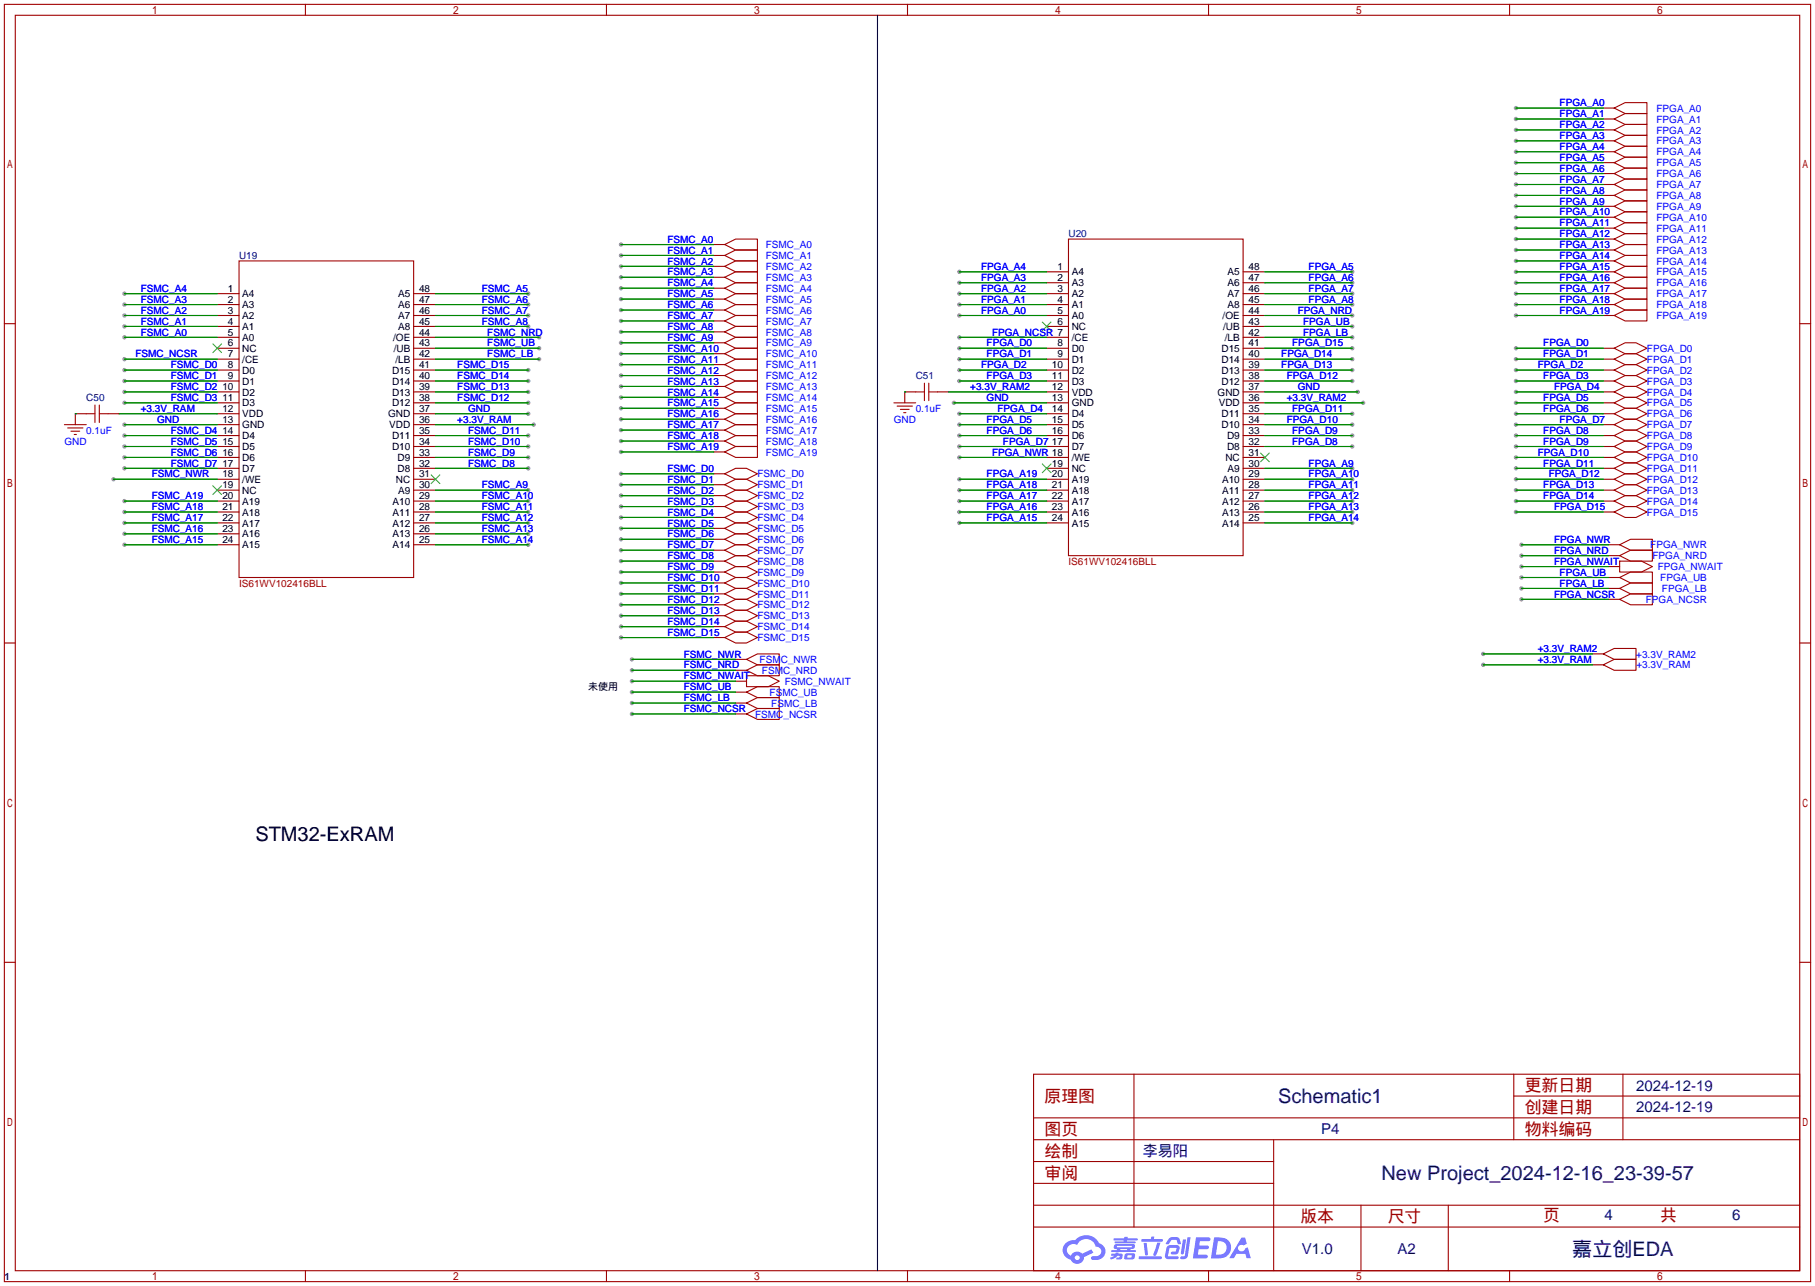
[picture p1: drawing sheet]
<svg xmlns="http://www.w3.org/2000/svg" width="422mm" height="299mm" viewBox="0 0 422 299" stroke-linecap="round" stroke-linejoin="round" font-family="sans-serif">
<g fill="#999">
<circle cx="144.5" cy="56.9" r=".51"/>
<circle cx="144.5" cy="59.4" r=".51"/>
<circle cx="144.5" cy="62" r=".51"/>
<circle cx="144.5" cy="64.5" r=".51"/>
<circle cx="144.5" cy="67.1" r=".51"/>
<circle cx="144.5" cy="69.6" r=".51"/>
<circle cx="144.5" cy="72.1" r=".51"/>
<circle cx="144.5" cy="74.7" r=".51"/>
<circle cx="144.5" cy="77.2" r=".51"/>
<circle cx="144.5" cy="79.8" r=".51"/>
<circle cx="144.5" cy="82.3" r=".51"/>
<circle cx="144.5" cy="84.8" r=".51"/>
<circle cx="144.5" cy="87.4" r=".51"/>
<circle cx="144.5" cy="89.9" r=".51"/>
<circle cx="144.5" cy="92.5" r=".51"/>
<circle cx="144.5" cy="95" r=".51"/>
<circle cx="144.5" cy="97.5" r=".51"/>
<circle cx="144.5" cy="100.1" r=".51"/>
<circle cx="144.5" cy="102.6" r=".51"/>
<circle cx="144.5" cy="105.2" r=".51"/>
<circle cx="144.5" cy="110.2" r=".51"/>
<circle cx="144.5" cy="112.8" r=".51"/>
<circle cx="144.5" cy="115.3" r=".51"/>
<circle cx="144.5" cy="117.9" r=".51"/>
<circle cx="144.5" cy="120.4" r=".51"/>
<circle cx="144.5" cy="122.9" r=".51"/>
<circle cx="144.5" cy="125.5" r=".51"/>
<circle cx="144.5" cy="128" r=".51"/>
<circle cx="144.5" cy="130.6" r=".51"/>
<circle cx="144.5" cy="133.1" r=".51"/>
<circle cx="144.5" cy="135.6" r=".51"/>
<circle cx="144.5" cy="138.2" r=".51"/>
<circle cx="144.5" cy="140.7" r=".51"/>
<circle cx="144.5" cy="143.3" r=".51"/>
<circle cx="144.5" cy="145.8" r=".51"/>
<circle cx="144.5" cy="148.3" r=".51"/>
<circle cx="147.1" cy="153.4" r=".51"/>
<circle cx="147.1" cy="156" r=".51"/>
<circle cx="147.1" cy="158.5" r=".51"/>
<circle cx="147.1" cy="161" r=".51"/>
<circle cx="147.1" cy="163.6" r=".51"/>
<circle cx="147.1" cy="166.1" r=".51"/>
<circle cx="352.8" cy="25.1" r=".51"/>
<circle cx="352.8" cy="27.7" r=".51"/>
<circle cx="352.8" cy="30.2" r=".51"/>
<circle cx="352.8" cy="32.8" r=".51"/>
<circle cx="352.8" cy="35.3" r=".51"/>
<circle cx="352.8" cy="37.8" r=".51"/>
<circle cx="352.8" cy="40.4" r=".51"/>
<circle cx="352.8" cy="42.9" r=".51"/>
<circle cx="352.8" cy="45.5" r=".51"/>
<circle cx="352.8" cy="48" r=".51"/>
<circle cx="352.8" cy="50.5" r=".51"/>
<circle cx="352.8" cy="53.1" r=".51"/>
<circle cx="352.8" cy="55.6" r=".51"/>
<circle cx="352.8" cy="58.2" r=".51"/>
<circle cx="352.8" cy="60.7" r=".51"/>
<circle cx="352.8" cy="63.2" r=".51"/>
<circle cx="352.8" cy="65.8" r=".51"/>
<circle cx="352.8" cy="68.3" r=".51"/>
<circle cx="352.8" cy="70.9" r=".51"/>
<circle cx="352.8" cy="73.4" r=".51"/>
<circle cx="352.8" cy="81" r=".51"/>
<circle cx="352.8" cy="83.6" r=".51"/>
<circle cx="352.8" cy="86.1" r=".51"/>
<circle cx="352.8" cy="88.6" r=".51"/>
<circle cx="352.8" cy="91.2" r=".51"/>
<circle cx="352.8" cy="93.7" r=".51"/>
<circle cx="352.8" cy="96.3" r=".51"/>
<circle cx="352.8" cy="98.8" r=".51"/>
<circle cx="352.8" cy="101.3" r=".51"/>
<circle cx="352.8" cy="103.9" r=".51"/>
<circle cx="352.8" cy="106.4" r=".51"/>
<circle cx="352.8" cy="109" r=".51"/>
<circle cx="352.8" cy="111.5" r=".51"/>
<circle cx="352.8" cy="114" r=".51"/>
<circle cx="352.8" cy="116.6" r=".51"/>
<circle cx="352.8" cy="119.1" r=".51"/>
<circle cx="354.1" cy="126.7" r=".51"/>
<circle cx="354.1" cy="129.3" r=".51"/>
<circle cx="354.1" cy="131.8" r=".51"/>
<circle cx="354.1" cy="134.4" r=".51"/>
<circle cx="354.1" cy="136.9" r=".51"/>
<circle cx="354.1" cy="139.4" r=".51"/>
<circle cx="345.2" cy="152.1" r=".51"/>
<circle cx="345.2" cy="154.7" r=".51"/>
<circle cx="29" cy="78.5" r=".51"/>
<circle cx="29" cy="75.9" r=".51"/>
<circle cx="29" cy="73.4" r=".51"/>
<circle cx="29" cy="70.9" r=".51"/>
<circle cx="29" cy="68.3" r=".51"/>
<circle cx="29" cy="83.6" r=".51"/>
<circle cx="29" cy="86.1" r=".51"/>
<circle cx="29" cy="88.6" r=".51"/>
<circle cx="29" cy="91.2" r=".51"/>
<circle cx="29" cy="93.7" r=".51"/>
<circle cx="29" cy="98.8" r=".51"/>
<circle cx="29" cy="101.3" r=".51"/>
<circle cx="29" cy="103.9" r=".51"/>
<circle cx="29" cy="106.4" r=".51"/>
<circle cx="29" cy="109" r=".51"/>
<circle cx="26.4" cy="111.5" r=".51"/>
<circle cx="29" cy="126.7" r=".51"/>
<circle cx="29" cy="124.2" r=".51"/>
<circle cx="29" cy="121.7" r=".51"/>
<circle cx="29" cy="119.1" r=".51"/>
<circle cx="29" cy="116.6" r=".51"/>
<circle cx="122.9" cy="68.3" r=".51"/>
<circle cx="122.9" cy="70.9" r=".51"/>
<circle cx="122.9" cy="73.4" r=".51"/>
<circle cx="122.9" cy="75.9" r=".51"/>
<circle cx="125.5" cy="78.5" r=".51"/>
<circle cx="125.5" cy="81" r=".51"/>
<circle cx="125.5" cy="83.6" r=".51"/>
<circle cx="122.9" cy="93.7" r=".51"/>
<circle cx="122.9" cy="91.2" r=".51"/>
<circle cx="122.9" cy="88.6" r=".51"/>
<circle cx="122.9" cy="86.1" r=".51"/>
<circle cx="122.9" cy="96.3" r=".51"/>
<circle cx="124.2" cy="98.8" r=".51"/>
<circle cx="122.9" cy="109" r=".51"/>
<circle cx="122.9" cy="106.4" r=".51"/>
<circle cx="122.9" cy="103.9" r=".51"/>
<circle cx="122.9" cy="101.3" r=".51"/>
<circle cx="122.9" cy="114" r=".51"/>
<circle cx="122.9" cy="116.6" r=".51"/>
<circle cx="122.9" cy="119.1" r=".51"/>
<circle cx="122.9" cy="121.7" r=".51"/>
<circle cx="122.9" cy="124.2" r=".51"/>
<circle cx="122.9" cy="126.7" r=".51"/>
<circle cx="222" cy="93.7" r=".51"/>
<circle cx="223.3" cy="96.3" r=".51"/>
<circle cx="223.3" cy="98.8" r=".51"/>
<circle cx="223.3" cy="101.3" r=".51"/>
<circle cx="223.3" cy="103.9" r=".51"/>
<circle cx="223.3" cy="106.4" r=".51"/>
<circle cx="223.3" cy="121.7" r=".51"/>
<circle cx="223.3" cy="119.1" r=".51"/>
<circle cx="223.3" cy="116.6" r=".51"/>
<circle cx="223.3" cy="114" r=".51"/>
<circle cx="223.3" cy="111.5" r=".51"/>
<circle cx="223.3" cy="73.4" r=".51"/>
<circle cx="223.3" cy="70.9" r=".51"/>
<circle cx="223.3" cy="68.3" r=".51"/>
<circle cx="223.3" cy="65.8" r=".51"/>
<circle cx="223.3" cy="63.2" r=".51"/>
<circle cx="223.3" cy="78.5" r=".51"/>
<circle cx="223.3" cy="81" r=".51"/>
<circle cx="223.3" cy="83.6" r=".51"/>
<circle cx="223.3" cy="86.1" r=".51"/>
<circle cx="223.3" cy="88.6" r=".51"/>
<circle cx="314.7" cy="63.2" r=".51"/>
<circle cx="314.7" cy="65.8" r=".51"/>
<circle cx="314.7" cy="68.3" r=".51"/>
<circle cx="314.7" cy="70.9" r=".51"/>
<circle cx="314.7" cy="73.4" r=".51"/>
<circle cx="314.7" cy="75.9" r=".51"/>
<circle cx="314.7" cy="78.5" r=".51"/>
<circle cx="314.7" cy="88.6" r=".51"/>
<circle cx="314.7" cy="86.1" r=".51"/>
<circle cx="314.7" cy="83.6" r=".51"/>
<circle cx="314.7" cy="81" r=".51"/>
<circle cx="316" cy="91.2" r=".51"/>
<circle cx="317.2" cy="93.7" r=".51"/>
<circle cx="314.7" cy="103.9" r=".51"/>
<circle cx="314.7" cy="101.3" r=".51"/>
<circle cx="314.7" cy="98.8" r=".51"/>
<circle cx="314.7" cy="96.3" r=".51"/>
<circle cx="314.7" cy="109" r=".51"/>
<circle cx="314.7" cy="111.5" r=".51"/>
<circle cx="314.7" cy="114" r=".51"/>
<circle cx="314.7" cy="116.6" r=".51"/>
<circle cx="314.7" cy="119.1" r=".51"/>
<circle cx="314.7" cy="121.7" r=".51"/>
</g>
<g fill="none" stroke="#a10000" stroke-width=".25">
<path d="M1 1h420.4v297.2h-420.4zM3.6 3.6h415.2v292.1h-415.2zM71.1 1v2.6M141.1 1v2.6M211.2 1v2.6M281.3 1v2.6M351.3 1v2.6M1 75.3h2.6M418.8 75.3h2.6M1 149.6h2.6M418.8 149.6h2.6M1 223.9h2.6"/>
<path d="M418.8 223.9h2.6M240.5 249.9h178.3v45.8h-178.3zM263.9 249.9v35.6M352.3 249.9v15.3M352.3 255h66.5M377.7 249.9v15.3M240.5 270.3h55.9M240.5 265.2h178.3M240.5 275.3h55.9M240.5 260.1h178.3M296.4 265.2v30.5M71.1 295.7v2.5"/>
<path d="M141.1 295.7v2.5M211.2 295.7v2.5M240.5 285.5h178.3M240.5 280.4h178.3M281.3 295.7v2.5M316.7 280.4v15.3M337.1 280.4v15.3M351.3 295.7v2.5"/>
</g>
<g fill="#5487ff">
<path d="M278.4 287.9h2.6a.48 .48 0 0 1 .7 .4 .48 .48 0 0 1-.7 .5h-1.8l-.1 1h1.9a.43 .43 0 0 1 .4 .5 .43 .43 0 0 1-.5 .3h-1.9l-.2 1.3h1.6a.45 .45 0 0 1 .6 .2 .45 .45 0 0 1-.1 .6l-3.3 .1z"/>
<path d="M288.9 288h.9l.4 1.4-.8 .4a.84 .84 0 0 0-1.2 .2 .84 .84 0 0 0 .3 1.2 .84 .84 0 0 0 1.2-.4l.1-.3 .6-.3 .7 2.5h-1l-.3-1h-2l-.6 1h-1.1z"/>
<path d="M275.3 288.4h.7l-.5 3.2a.36 .36 0 0 1-.3 .3 .36 .36 0 0 1-.4-.4z"/>
<path d="M276.4 287.9h.7l-.6 4.3a1.13 1.13 0 0 1-1.8 .6l.2-.4 .7-.1 .2-.2z"/>
<path d="M272.1 288.2l.6-.4h1a.77 .77 0 0 1 .8 .6l.3 .9-.1 .2h-.6l-.2-.9-.3-.1h-.9l-.7 1-.7-.1z"/>
<path d="M271.6 290l.6-.3h1.7a.81 .81 0 0 1 .6 .5 .81 .81 0 0 1-.1 .9 .81 .81 0 0 1-.9 .8h-.7a.32 .32 0 0 1-.3-.4 .32 .32 0 0 1 .4-.3h.7l.2-.9-1.6 .1-.4 1.9h2.2a.32 .32 0 0 1 .3 .4 .32 .32 0 0 1-.4 .3l-2.2-.1-.5-.3-.1-.5z"/>
<path d="M265.1 292.3h5a.33 .33 0 0 1 .3 .4 .33 .33 0 0 1-.4 .3h-4.8l-.2-.2z"/>
<path d="M269.3 289.1h.8l-.7 2a.98 .98 0 0 1-.7 1.1l-.3-.3z"/>
<path d="M266.2 289.2h.7l.3 2.6a.34 .34 0 0 1-.3 .3 .34 .34 0 0 1-.4-.2z"/>
<path d="M265.7 288.3h2.1l.3-.6h.5l-.1 .6h1.8a.32 .32 0 0 1 .4 .3 .32 .32 0 0 1-.4 .3h-4.5l-.2-.1z"/>
<path d="M258.7 291.7h.9l.1-.2h.6v.2h.8l.2 .2-.2 .9-1.3 .2v-.4h.7l.1-.4a.68 .68 0 0 0-1 .4l-1.1 .4-.2-.4 1-.4h-.7z"/>
<path d="M259.2 288.1h2.4l.1-.3h.7v.3h2.1l.3 .3-.3 .2h-2.2v.3h1.8l.2 .2-.2 .2h-4.6v-.4h2v-.3h-2.2l-.2-.1z"/>
<path d="M282.6 287.9l-.8 4.9h1.7a2.5 2.5 0 0 0 3-2.5 2.5 2.5 0 0 0-3.1-2.4zM283.4 288.8a1.65 1.65 0 0 1 2.1 1.6 1.65 1.65 0 0 1-2.2 1.5h-.3z"/>
<path d="M259.4 289.7l-.2 .7 .7 .2 .1 .3h-1.3l.1 .4h5.3l.3-.2-.2-.2h-1.2l.2-.3a.7 .7 0 0 0 .8-.2 .7 .7 0 0 0 0-.9h-4.2zM260 289.9l3.4 .1-.2 .2h-3.2zM260.7 290.6h1.7l-.2 .3h-1.4z"/>
<path d="M261.8 291.8a1.05 1.05 0 0 0 0 1.2 2.91 2.91 0 0 0 2.2-.2 .98 .98 0 0 0 0-1.2h-1.7zM262.4 292.1l.9-.1 .1 .4-.3 .2h-.8z"/>
<path d="M248.1 289.2a2.23 2.23 0 0 0-.7 2.3 2.23 2.23 0 0 0 1.8 1.6 1.58 1.58 0 0 0 1.8 .9 1.58 1.58 0 0 0 1.3-1.5l2.2-1-.5-.8-2.1 1a1.65 1.65 0 0 0-2.7 .5 1.47 1.47 0 0 1-.7-2.1 1.47 1.47 0 0 1 2.2-.4 2.3 2.3 0 0 1 2.3-1.4 2.3 2.3 0 0 1 2 1.8 1.12 1.12 0 0 1 1.3 1 1.12 1.12 0 0 1-1.1 1.2h-.7a.45 .45 0 0 0-.6 .3 .45 .45 0 0 0 .4 .6 2.21 2.21 0 0 0 2.3-.6 2.21 2.21 0 0 0 .5-2.3 2.13 2.13 0 0 0-1.3-1 3.3 3.3 0 0 0-5.6-.7l-1.1 .1zM250.1 292.7a.6 .6 0 0 1 1.2 0 .6 .6 0 0 1-1.2 0z"/>
</g>
<g fill="none" stroke="#870000" stroke-width=".25">
<path d="M373.1 25.1h2.6M373.1 27.7h2.6M373.1 30.2h2.6M373.1 32.8h2.6M373.1 35.3h2.6M373.1 37.8h2.6M166.1 56.9h2.6M166.1 59.4h2.6M373.1 40.4h2.6M373.1 42.9h2.6M373.1 45.5h2.6M373.1 48h2.6"/>
<path d="M373.1 50.5h2.6M373.1 53.1h2.6M373.1 55.6h2.6M373.1 58.2h2.6M50.5 68.3h5.1M50.5 70.9h5.1M50.5 73.4h5.1M50.5 75.9h5.1M50.5 78.5h5.1M96.3 68.3h5M96.3 70.9h5M96.3 73.4h5"/>
<path d="M96.3 75.9h5M96.3 78.5h5M166.1 62h2.6M166.1 64.5h2.6M166.1 67.1h2.6M166.1 69.6h2.6M166.1 72.1h2.6M166.1 74.7h2.6M166.1 77.2h2.6M166.1 79.8h2.6M243.6 63.2h5.1M243.6 65.8h5.1"/>
<path d="M243.6 68.3h5.1M243.6 70.9h5.1M243.6 73.4h5.1M243.6 75.9h5.1M243.6 78.5h5.1M289.3 63.2h5.1M289.3 65.8h5.1M289.3 68.3h5.1M289.3 70.9h5.1M289.3 73.4h5.1M289.3 75.9h5.1M289.3 78.5h5.1"/>
<path d="M373.1 60.7h2.6M373.1 63.2h2.6M373.1 65.8h2.6M373.1 68.3h2.6M373.1 70.9h2.6M373.1 73.4h2.6M20.1 96.3h-2.6v2.5M25.1 96.3h2.6M50.5 81h5.1M50.5 83.6h5.1M50.5 86.1h5.1M50.5 88.6h5.1"/>
<path d="M50.5 91.2h5.1M50.5 93.7h5.1M50.5 96.3h5.1M50.5 98.8h5.1M96.3 81h5M96.3 83.6h5M96.3 86.1h5M96.3 88.6h5M96.3 91.2h5M96.3 93.7h5M96.3 96.3h5M96.3 98.8h5"/>
<path d="M166.1 82.3h2.6M166.1 84.8h2.6M166.1 87.4h2.6M166.1 89.9h2.6M166.1 92.5h2.6M166.1 95h2.6M166.1 97.5h2.6M213.1 91.2h-2.5v2.5M218.2 91.2h2.5M243.6 81h5.1M243.6 83.6h5.1M243.6 86.1h5.1"/>
<path d="M243.6 88.6h5.1M243.6 91.2h5.1M243.6 93.7h5.1M243.6 96.3h5.1M243.6 98.8h5.1M289.3 81h5.1M289.3 83.6h5.1M289.3 86.1h5.1M289.3 88.6h5.1M289.3 91.2h5.1M289.3 93.7h5.1M289.3 96.3h5.1"/>
<path d="M289.3 98.8h5.1M373.1 81h2.6M373.1 83.6h2.6M373.1 86.1h2.6M373.1 88.6h2.6M373.1 91.2h2.6M373.1 93.7h2.6M373.1 96.3h2.6M373.1 98.8h2.6M50.5 101.3h5.1M50.5 103.9h5.1M50.5 106.4h5.1"/>
<path d="M50.5 109h5.1M50.5 111.5h5.1M50.5 114h5.1M50.5 116.6h5.1M50.5 119.1h5.1M96.3 101.3h5M96.3 103.9h5M96.3 106.4h5M96.3 109h5M96.3 111.5h5M96.3 114h5M96.3 116.6h5"/>
<path d="M96.3 119.1h5M166.1 100.1h2.6M166.1 102.6h2.6M166.1 105.2h2.6M166.1 110.2h2.6M166.1 112.8h2.6M166.1 115.3h2.6M166.1 117.9h2.6M243.6 101.3h5.1M243.6 103.9h5.1M243.6 106.4h5.1M243.6 109h5.1"/>
<path d="M243.6 111.5h5.1M243.6 114h5.1M243.6 116.6h5.1M243.6 119.1h5.1M289.3 101.3h5.1M289.3 103.9h5.1M289.3 106.4h5.1M289.3 109h5.1M289.3 111.5h5.1M289.3 114h5.1M289.3 116.6h5.1M289.3 119.1h5.1"/>
<path d="M373.1 101.3h2.6M373.1 103.9h2.6M373.1 106.4h2.6M373.1 109h2.6M373.1 111.5h2.6M373.1 114h2.6M373.1 116.6h2.6M373.1 119.1h2.6M50.5 126.7h5.1M50.5 121.7h5.1M50.5 124.2h5.1M96.3 126.7h5"/>
<path d="M96.3 121.7h5M96.3 124.2h5M166.1 120.4h2.6M166.1 122.9h2.6M166.1 125.5h2.6M166.1 128h2.6M166.1 130.6h2.6M166.1 133.1h2.6M166.1 135.6h2.6M166.1 138.2h2.6M243.6 121.7h5.1M289.3 121.7h5.1"/>
<path d="M374.4 126.7h2.5M374.4 129.3h2.5M374.4 131.8h2.5M374.4 134.4h2.5M374.4 136.9h2.5M374.4 139.4h2.5M166.1 140.7h2.6M166.1 143.3h2.6M166.1 145.8h2.6M166.1 148.3h2.6M171.2 153.4h2.5M171.2 156h2.5"/>
<path d="M171.2 158.5h2.5M370.6 152.1h2.5M370.6 154.7h2.5M171.2 161h2.5M171.2 163.6h2.5M171.2 166.1h2.5"/>
</g>
<g fill="none" stroke="#a10000" stroke-width=".25">
<path d="M375.7 25.1l2.5-1.2h5.1v2.5h-5.1zM375.7 27.7l2.5-1.3h5.1v2.6h-5.1zM375.7 30.2l2.5-1.2h5.1v2.5h-5.1zM375.7 32.8l2.5-1.3h5.1v2.5h-5.1zM375.7 35.3l2.5-1.3h5.1v2.6h-5.1zM375.7 37.8l2.5-1.2h5.1v2.5h-5.1zM168.7 56.9l2.5-1.3h5.1v2.6h-5.1zM168.7 59.4l2.5-1.2h5.1v2.5h-5.1zM248.7 55.6h40.6v73.7h-40.6zM375.7 40.4l2.5-1.3h5.1v2.6h-5.1zM375.7 42.9l2.5-1.2h5.1v2.5h-5.1zM375.7 45.5l2.5-1.3h5.1v2.5h-5.1z"/>
<path d="M375.7 48l2.5-1.3h5.1v2.6h-5.1zM375.7 50.5l2.5-1.2h5.1v2.5h-5.1zM375.7 53.1l2.5-1.3h5.1v2.6h-5.1zM375.7 55.6l2.5-1.2h5.1v2.5h-5.1zM375.7 58.2l2.5-1.3h5.1v2.5h-5.1zM55.6 60.7h40.7v73.7h-40.7zM168.7 62l2.5-1.3h5.1v2.5h-5.1zM168.7 64.5l2.5-1.3h5.1v2.6h-5.1zM168.7 67.1l2.5-1.3h5.1v2.5h-5.1zM168.7 69.6l2.5-1.3h5.1v2.6h-5.1zM168.7 72.1l2.5-1.2h5.1v2.5h-5.1zM168.7 74.7l2.5-1.3h5.1v2.5h-5.1z"/>
<path d="M168.7 77.2l2.5-1.3h5.1v2.6h-5.1zM168.7 79.8l2.5-1.3h5.1v2.5h-5.1zM375.7 60.7l2.5-1.3h5.1v2.6h-5.1zM375.7 63.2l2.5-1.2h5.1v2.5h-5.1zM375.7 65.8l2.5-1.3h5.1v2.6h-5.1zM375.7 68.3l2.5-1.2h5.1v2.5h-5.1zM375.7 70.9l2.5-1.3h5.1v2.5h-5.1zM375.7 73.4l2.5-1.3h5.1v2.6h-5.1zM15 98.8h5.1M15.7 99.6h3.6M20.1 96.3h2M22.1 94.2v4.1"/>
<path d="M23.1 96.3h2M23.1 94.2v4.1M168.7 82.3l2.5-1.3h5.1v2.6h-5.1zM168.7 84.8l2.5-1.2h5.1v2.5h-5.1zM168.7 87.4l2.5-1.3h5.1v2.5h-5.1zM168.7 89.9l2.5-1.3h5.1v2.6h-5.1zM168.7 92.5l2.5-1.3h5.1v2.5h-5.1zM168.7 95l2.5-1.3h5.1v2.6h-5.1zM168.7 97.5l2.5-1.2h5.1v2.5h-5.1zM208 93.7h5.1M208.8 94.5h3.5M209.5 95.2h2.1"/>
<path d="M210.3 96h.5M213.1 91.2h2M215.1 89.2v4M216.2 91.2h2M216.2 89.2v4M375.7 81l2.5-1.2h2.5l2.6 1.2-2.6 1.3h-2.5zM375.7 83.6l2.5-1.3h2.5l2.6 1.3-2.6 1.2h-2.5zM375.7 86.1l2.5-1.3h2.5l2.6 1.3-2.6 1.3h-2.5zM375.7 88.6l2.5-1.2h2.5l2.6 1.2-2.6 1.3h-2.5zM375.7 91.2l2.5-1.3h2.5l2.6 1.3-2.6 1.3h-2.5zM375.7 93.7l2.5-1.2h2.5l2.6 1.2-2.6 1.3h-2.5zM375.7 96.3l2.5-1.3h2.5l2.6 1.3-2.6 1.2h-2.5z"/>
<path d="M375.7 98.8l2.5-1.3h2.5l2.6 1.3-2.6 1.3h-2.5zM16.5 100.3h2M17.3 101.1h.5M168.7 100.1l2.5-1.3h5.1v2.5h-5.1zM168.7 102.6l2.5-1.3h5.1v2.6h-5.1zM168.7 105.2l2.5-1.3h5.1v2.5h-5.1zM168.7 110.2l2.5-1.2h2.5l2.6 1.2-2.6 1.3h-2.5zM168.7 112.8l2.5-1.3h2.5l2.6 1.3-2.6 1.2h-2.5zM168.7 115.3l2.5-1.3h2.5l2.6 1.3-2.6 1.3h-2.5zM168.7 117.9l2.5-1.3h2.5l2.6 1.3-2.6 1.2h-2.5zM375.7 101.3l2.5-1.2h2.5l2.6 1.2-2.6 1.3h-2.5zM375.7 103.9l2.5-1.3h2.5l2.6 1.3-2.6 1.3h-2.5z"/>
<path d="M375.7 106.4l2.5-1.2h2.5l2.6 1.2-2.6 1.3h-2.5zM375.7 109l2.5-1.3h2.5l2.6 1.3-2.6 1.2h-2.5zM375.7 111.5l2.5-1.3h2.5l2.6 1.3-2.6 1.3h-2.5zM375.7 114l2.5-1.2h2.5l2.6 1.2-2.6 1.3h-2.5zM375.7 116.6l2.5-1.3h2.5l2.6 1.3-2.6 1.3h-2.5zM375.7 119.1l2.5-1.2h2.5l2.6 1.2-2.6 1.3h-2.5zM168.7 120.4l2.5-1.3h2.5l2.6 1.3-2.6 1.3h-2.5zM168.7 122.9l2.5-1.2h2.5l2.6 1.2-2.6 1.3h-2.5zM168.7 125.5l2.5-1.3h2.5l2.6 1.3-2.6 1.2h-2.5zM168.7 128l2.5-1.3h2.5l2.6 1.3-2.6 1.3h-2.5zM168.7 130.6l2.5-1.3h2.5l2.6 1.3-2.6 1.2h-2.5zM168.7 133.1l2.5-1.3h2.5l2.6 1.3-2.6 1.3h-2.5z"/>
<path d="M168.7 135.6l2.5-1.2h2.5l2.6 1.2-2.6 1.3h-2.5zM168.7 138.2l2.5-1.3h2.5l2.6 1.3-2.6 1.2h-2.5zM376.9 126.7l2.6-1.2h5.1v2.5h-5.1zM376.9 129.3l2.6-1.3h5.1v2.6h-5.1zM376.9 130.6h5.1l2.6 1.2-2.6 1.3h-5.1zM376.9 134.4l2.6-1.3h5.1v2.5h-5.1zM376.9 136.9l2.6-1.3h5.1v2.6h-5.1zM376.9 139.4l2.6-1.2h5.1v2.5h-5.1zM168.7 140.7l2.5-1.3h2.5l2.6 1.3-2.6 1.3h-2.5zM168.7 143.3l2.5-1.3h2.5l2.6 1.3-2.6 1.2h-2.5zM168.7 145.8l2.5-1.3h2.5l2.6 1.3-2.6 1.3h-2.5zM168.7 148.3l2.5-1.2h2.5l2.6 1.2-2.6 1.3h-2.5z"/>
<path d="M173.7 153.4l2.6-1.3h5.1v2.6h-5.1zM173.7 156l2.6-1.3h5.1v2.5h-5.1zM173.7 157.2h5.1l2.6 1.3-2.6 1.3h-5.1zM373.1 152.1l2.6-1.2h5v2.5h-5zM373.1 154.7l2.6-1.3h5v2.6h-5zM173.7 161l2.6-1.2h5.1v2.5h-5.1zM173.7 163.6l2.6-1.3h5.1v2.5h-5.1zM173.7 166.1l2.6-1.3h5.1v2.6h-5.1z"/>
</g>
<g fill="none" stroke="#008700" stroke-width=".25">
<path d="M352.8 25.1h20.3M352.8 27.7h20.3M352.8 30.2h20.3M352.8 32.8h20.3M352.8 35.3h20.3M352.8 37.8h20.3M144.5 56.9h21.6M144.5 59.4h21.6M352.8 40.4h20.3M352.8 42.9h20.3M352.8 45.5h20.3M352.8 48h20.3"/>
<path d="M352.8 50.5h20.3M352.8 53.1h20.3M352.8 55.6h20.3M352.8 58.2h20.3M29 68.3h21.5M29 70.9h21.5M29 73.4h21.5M29 78.5h21.5M29 75.9h21.5M101.3 68.3h21.6M101.3 70.9h21.6M101.3 73.4h21.6"/>
<path d="M101.3 78.5h24.2M101.3 75.9h21.6M144.5 62h21.6M144.5 64.5h21.6M144.5 67.1h21.6M144.5 69.6h21.6M144.5 72.1h21.6M144.5 74.7h21.6M144.5 77.2h21.6M144.5 79.8h21.6M223.3 63.2h20.3M223.3 65.8h20.3"/>
<path d="M223.3 68.3h20.3M223.3 70.9h20.3M223.3 73.4h20.3M223.3 78.5h20.3M294.4 63.2h20.3M294.4 65.8h20.3M294.4 68.3h20.3M294.4 70.9h20.3M294.4 73.4h20.3M294.4 78.5h20.3M294.4 75.9h20.3M352.8 60.7h20.3"/>
<path d="M352.8 63.2h20.3M352.8 65.8h20.3M352.8 68.3h20.3M352.8 70.9h20.3M352.8 73.4h20.3M17.5 96.3h.1M27.7 96.3h22.8M29 83.6h21.5M29 86.1h21.5M29 88.6h21.5M29 91.2h21.5M29 93.7h21.5"/>
<path d="M29 98.8h21.5M101.3 81h24.2M101.3 83.6h24.2M101.3 86.1h21.6M101.3 88.6h21.6M101.3 91.2h21.6M101.3 93.7h21.6M101.3 96.3h21.6M101.3 98.8h22.9M144.5 82.3h21.6M144.5 84.8h21.6M144.5 87.4h21.6"/>
<path d="M144.5 89.9h21.6M144.5 92.5h21.6M144.5 95h21.6M144.5 97.5h21.6M210.6 91.2h.1M220.7 91.2h22.9M222 93.7h21.6M223.3 81h20.3M223.3 83.6h20.3M223.3 86.1h20.3M223.3 88.6h20.3M223.3 96.3h20.3"/>
<path d="M223.3 98.8h20.3M294.4 81h20.3M294.4 83.6h20.3M294.4 86.1h20.3M294.4 88.6h20.3M294.4 91.2h21.6M294.4 93.7h22.8M294.4 96.3h20.3M294.4 98.8h20.3M352.8 81h20.3M352.8 83.6h20.3M352.8 86.1h20.3"/>
<path d="M352.8 88.6h20.3M352.8 91.2h20.3M352.8 93.7h20.3M352.8 96.3h20.3M352.8 98.8h20.3M26.4 111.5h24.1M29 101.3h21.5M29 103.9h21.5M29 106.4h21.5M29 109h21.5M29 116.6h21.5M29 119.1h21.5"/>
<path d="M101.3 101.3h21.6M101.3 103.9h21.6M101.3 106.4h21.6M101.3 109h21.6M101.3 114h21.6M101.3 116.6h21.6M101.3 119.1h21.6M144.5 100.1h21.6M144.5 102.6h21.6M144.5 105.2h21.6M144.5 110.2h21.6M144.5 112.8h21.6"/>
<path d="M144.5 115.3h21.6M144.5 117.9h21.6M223.3 101.3h20.3M223.3 103.9h20.3M223.3 106.4h20.3M223.3 111.5h20.3M223.3 114h20.3M223.3 116.6h20.3M223.3 119.1h20.3M294.4 101.3h20.3M294.4 103.9h20.3M294.4 109h20.3"/>
<path d="M294.4 111.5h20.3M294.4 114h20.3M294.4 116.6h20.3M294.4 119.1h20.3M352.8 101.3h20.3M352.8 103.9h20.3M352.8 106.4h20.3M352.8 109h20.3M352.8 111.5h20.3M352.8 114h20.3M352.8 116.6h20.3M352.8 119.1h20.3"/>
<path d="M29 126.7h21.5M29 124.2h21.5M29 121.7h21.5M101.3 126.7h21.6M101.3 124.2h21.6M101.3 121.7h21.6M144.5 120.4h21.6M144.5 122.9h21.6M144.5 125.5h21.6M144.5 128h21.6M144.5 130.6h21.6M144.5 133.1h21.6"/>
<path d="M144.5 135.6h21.6M144.5 138.2h21.6M223.3 121.7h20.3M294.4 121.7h20.3M354.1 126.7h20.3M354.1 129.3h20.3M354.1 131.8h20.3M354.1 134.4h20.3M354.1 136.9h20.3M354.1 139.4h20.3M144.5 140.7h21.6M144.5 143.3h21.6"/>
<path d="M144.5 145.8h21.6M144.5 148.3h21.6M147.1 153.4h24.1M147.1 156h24.1M147.1 158.5h24.1M345.2 152.1h25.4M345.2 154.7h25.4M147.1 161h24.1M147.1 163.6h24.1M147.1 166.1h24.1"/>
</g>
<path d="M204.2 3.6v292.1" fill="none" stroke="#000" stroke-width=".25"/>
<path d="M242.6 74.9l2 2.1M244.6 74.9l-2 2.1M49.5 80l2.1 2M51.6 80l-2.1 2M49.5 113l2.1 2.1M51.6 113l-2.1 2.1M100.3 110.5l2.1 2M102.4 110.5l-2.1 2M242.6 108l2 2M244.6 108l-2 2M293.4 105.4l2 2M295.4 105.4l-2 2" fill="none" stroke="#3c3" stroke-width=".25"/>
<text font-size="4.7" x="59.4" y="195.7">STM32-ExRAM</text>
<g font-size="4.7" fill="#000080">
<text x="297.5" y="256.7">Schematic1</text>
<text x="321.5" y="274.5">New Project_2024-12-16_23-39-57</text>
<text x="365.9" y="292.3">嘉立创EDA</text>
</g>
<g font-size="3.9" fill="#a00000">
<text x="243.1" y="256.4">原理图</text>
<text x="354.8" y="253.9">更新日期</text>
<text x="354.8" y="259">创建日期</text>
<text x="243.1" y="269.1">绘制</text>
<text x="243.1" y="264.1">图页</text>
<text x="354.8" y="264.1">物料编码</text>
<text x="243.1" y="274.2">审阅</text>
<text x="302.6" y="284.4">版本</text>
<text x="323" y="284.4">尺寸</text>
<text x="359.2" y="284.1">页</text>
<text x="386.3" y="284.1">共</text>
</g>
<g font-size="3.5" fill="#000080">
<text x="380.7" y="253.7">2024-12-19</text>
<text x="307.5" y="263.9">P4</text>
<text x="380.7" y="258.8">2024-12-19</text>
<text x="265.9" y="269">李易阳</text>
<text x="373.4" y="284">4</text>
<text x="403.1" y="284">6</text>
<text x="303" y="291.8">V1.0</text>
<text x="325.3" y="291.8">A2</text>
</g>
<g font-size="2.3" fill="#00f">
<text x="363" y="24.7">FPGA_A0</text>
<text x="363" y="27.3">FPGA_A1</text>
<text x="363" y="29.8">FPGA_A2</text>
<text x="385.5" y="26">FPGA_A0</text>
<text x="385.5" y="28.5">FPGA_A1</text>
<text x="363" y="32.3">FPGA_A3</text>
<text x="363" y="34.9">FPGA_A4</text>
<text x="385.5" y="31.1">FPGA_A2</text>
<text x="385.5" y="33.6">FPGA_A3</text>
<text x="363" y="37.4">FPGA_A5</text>
<text x="363" y="40">FPGA_A6</text>
<text x="385.5" y="36.2">FPGA_A4</text>
<text x="385.5" y="38.7">FPGA_A5</text>
<text x="385.5" y="41.2">FPGA_A6</text>
<text x="363" y="42.5">FPGA_A7</text>
<text x="363" y="45">FPGA_A8</text>
<text x="363" y="47.6">FPGA_A9</text>
<text x="385.5" y="43.8">FPGA_A7</text>
<text x="385.5" y="46.3">FPGA_A8</text>
<text x="363" y="50.1">FPGA_A10</text>
<text x="363" y="52.7">FPGA_A11</text>
<text x="385.5" y="51.4">FPGA_A10</text>
<text x="385.5" y="53.9">FPGA_A11</text>
<text x="385.5" y="48.9">FPGA_A9</text>
<text x="155.3" y="56.5">FSMC_A0</text>
<text x="155.3" y="59">FSMC_A1</text>
<text x="178.2" y="57.7">FSMC_A0</text>
<text x="363" y="55.2">FPGA_A12</text>
<text x="363" y="57.7">FPGA_A13</text>
<text x="385.5" y="56.5">FPGA_A12</text>
<text x="385.5" y="59">FPGA_A13</text>
<text x="155.3" y="61.6">FSMC_A2</text>
<text x="155.3" y="64.1">FSMC_A3</text>
<text x="178.2" y="60.3">FSMC_A1</text>
<text x="178.2" y="62.8">FSMC_A2</text>
<text x="178.2" y="65.4">FSMC_A3</text>
<text x="228.3" y="65.4">FPGA_A3</text>
<text x="228.3" y="62.8">FPGA_A4</text>
<text x="304.5" y="62.8">FPGA_A5</text>
<text x="304.5" y="65.4">FPGA_A6</text>
<text x="363" y="60.3">FPGA_A14</text>
<text x="363" y="62.8">FPGA_A15</text>
<text x="363" y="65.4">FPGA_A16</text>
<text x="385.5" y="61.6">FPGA_A14</text>
<text x="385.5" y="64.1">FPGA_A15</text>
<text x="32.8" y="70.4">FSMC_A3</text>
<text x="32.8" y="67.9">FSMC_A4</text>
<text x="112.1" y="67.9">FSMC_A5</text>
<text x="112.1" y="70.4">FSMC_A6</text>
<text x="155.3" y="66.6">FSMC_A4</text>
<text x="155.3" y="69.2">FSMC_A5</text>
<text x="155.3" y="71.7">FSMC_A6</text>
<text x="178.2" y="67.9">FSMC_A4</text>
<text x="178.2" y="70.4">FSMC_A5</text>
<text x="228.3" y="70.4">FPGA_A1</text>
<text x="228.3" y="67.9">FPGA_A2</text>
<text x="304.5" y="67.9">FPGA_A7</text>
<text x="304.5" y="70.4">FPGA_A8</text>
<text x="363" y="67.9">FPGA_A17</text>
<text x="363" y="70.4">FPGA_A18</text>
<text x="385.5" y="66.6">FPGA_A16</text>
<text x="385.5" y="69.2">FPGA_A17</text>
<text x="385.5" y="71.7">FPGA_A18</text>
<text x="32.8" y="75.5">FSMC_A1</text>
<text x="32.8" y="73">FSMC_A2</text>
<text x="112.1" y="73">FSMC_A7</text>
<text x="112.1" y="75.5">FSMC_A8</text>
<text x="155.3" y="74.3">FSMC_A7</text>
<text x="155.3" y="76.8">FSMC_A8</text>
<text x="178.2" y="73">FSMC_A6</text>
<text x="178.2" y="75.5">FSMC_A7</text>
<text x="228.3" y="73">FPGA_A0</text>
<text x="302" y="73">FPGA_NRD</text>
<text x="303.3" y="75.5">FPGA_UB</text>
<text x="363" y="73">FPGA_A19</text>
<text x="385.5" y="74.3">FPGA_A19</text>
<text x="31.5" y="83.1">FSMC_NCSR</text>
<text x="32.8" y="78.1">FSMC_A0</text>
<text x="113.4" y="78.1">FSMC_NRD</text>
<text x="113.4" y="80.6">FSMC_UB</text>
<text x="113.4" y="83.1">FSMC_LB</text>
<text x="155.3" y="79.3">FSMC_A9</text>
<text x="155.3" y="81.9">FSMC_A10</text>
<text x="178.2" y="83.1">FSMC_A10</text>
<text x="178.2" y="78.1">FSMC_A8</text>
<text x="178.2" y="80.6">FSMC_A9</text>
<text x="229.6" y="80.6">FPGA_D0</text>
<text x="229.6" y="83.1">FPGA_D1</text>
<text x="230.9" y="78.1">FPGA_NCSR 7</text>
<text x="298.2" y="83.1">FPGA_D14</text>
<text x="300.7" y="80.6">FPGA_D15</text>
<text x="303.3" y="78.1">FPGA_LB</text>
<text x="359.2" y="80.6">FPGA_D0</text>
<text x="359.2" y="83.1">FPGA_D1</text>
<text x="383.3" y="81.9">FPGA_D0</text>
<text x="39.8" y="85.7">FSMC_D0</text>
<text x="39.8" y="88.2">FSMC_D1</text>
<text x="106.4" y="88.2">FSMC_D14</text>
<text x="106.4" y="85.7">FSMC_D15</text>
<text x="155.3" y="84.4">FSMC_A11</text>
<text x="155.3" y="87">FSMC_A12</text>
<text x="155.3" y="89.5">FSMC_A13</text>
<text x="178.2" y="85.7">FSMC_A11</text>
<text x="178.2" y="88.2">FSMC_A12</text>
<text x="228.3" y="85.7">FPGA_D2</text>
<text x="229.6" y="88.2">FPGA_D3</text>
<text x="298.2" y="85.7">FPGA_D13</text>
<text x="299.5" y="88.2">FPGA_D12</text>
<text x="357.9" y="85.7">FPGA_D2</text>
<text x="359.2" y="88.2">FPGA_D3</text>
<text x="383.3" y="84.4">FPGA_D1</text>
<text x="383.3" y="87">FPGA_D2</text>
<text x="383.3" y="89.5">FPGA_D3</text>
<text x="32.8" y="95.8">+3.3V_RAM</text>
<text x="39.8" y="90.8">FSMC_D2</text>
<text x="39.8" y="93.3">FSMC_D3</text>
<text x="106.4" y="93.3">FSMC_D12</text>
<text x="106.4" y="90.8">FSMC_D13</text>
<text x="109" y="95.8">GND</text>
<text x="155.3" y="92">FSMC_A14</text>
<text x="155.3" y="94.6">FSMC_A15</text>
<text x="178.2" y="90.8">FSMC_A13</text>
<text x="178.2" y="93.3">FSMC_A14</text>
<text x="178.2" y="95.8">FSMC_A15</text>
<text x="213.1" y="95.8">0.1uF</text>
<text x="225.8" y="90.8">+3.3V_RAM2</text>
<text x="229.6" y="93.3">GND</text>
<text x="232.2" y="95.8">FPGA_D4</text>
<text x="299.5" y="93.3">+3.3V_RAM2</text>
<text x="300.7" y="95.8">FPGA_D11</text>
<text x="302" y="90.8">GND</text>
<text x="359.2" y="93.3">FPGA_D5</text>
<text x="359.2" y="95.8">FPGA_D6</text>
<text x="361.7" y="90.8">FPGA_D4</text>
<text x="383.3" y="92">FPGA_D4</text>
<text x="383.3" y="94.6">FPGA_D5</text>
<text x="20.1" y="100.9">0.1uF</text>
<text x="36.6" y="98.4">GND</text>
<text x="39.8" y="100.9">FSMC_D4</text>
<text x="106.4" y="98.4">+3.3V_RAM</text>
<text x="109" y="100.9">FSMC_D11</text>
<text x="155.3" y="97.1">FSMC_A16</text>
<text x="155.3" y="99.7">FSMC_A17</text>
<text x="178.2" y="98.4">FSMC_A16</text>
<text x="178.2" y="100.9">FSMC_A17</text>
<text x="208" y="98.4">GND</text>
<text x="229.6" y="98.4">FPGA_D5</text>
<text x="229.6" y="100.9">FPGA_D6</text>
<text x="299.5" y="98.4">FPGA_D10</text>
<text x="300.7" y="100.9">FPGA_D9</text>
<text x="359.2" y="100.9">FPGA_D8</text>
<text x="363" y="98.4">FPGA_D7</text>
<text x="383.3" y="97.1">FPGA_D6</text>
<text x="383.3" y="99.7">FPGA_D7</text>
<text x="15" y="103.5">GND</text>
<text x="39.8" y="103.5">FSMC_D5</text>
<text x="39.8" y="106">FSMC_D6</text>
<text x="109" y="106">FSMC_D9</text>
<text x="109" y="103.5">FSMC_D10</text>
<text x="155.3" y="102.2">FSMC_A18</text>
<text x="155.3" y="104.7">FSMC_A19</text>
<text x="178.2" y="103.5">FSMC_A18</text>
<text x="178.2" y="106">FSMC_A19</text>
<text x="230.9" y="106">FPGA_NWR 18</text>
<text x="233.4" y="103.5">FPGA_D7</text>
<text x="300.7" y="103.5">FPGA_D8</text>
<text x="357.9" y="106">FPGA_D10</text>
<text x="359.2" y="103.5">FPGA_D9</text>
<text x="383.3" y="102.2">FPGA_D8</text>
<text x="383.3" y="104.7">FPGA_D9</text>
<text x="383.3" y="107.3">FPGA_D10</text>
<text x="35.3" y="111.1">FSMC_NWR</text>
<text x="39.8" y="108.5">FSMC_D7</text>
<text x="109" y="108.5">FSMC_D8</text>
<text x="112.1" y="113.6">FSMC_A9</text>
<text x="155.3" y="109.8">FSMC_D0</text>
<text x="155.3" y="112.4">FSMC_D1</text>
<text x="176.3" y="111.1">FSMC_D0</text>
<text x="176.3" y="113.6">FSMC_D1</text>
<text x="229.6" y="113.6">FPGA_A18</text>
<text x="229.6" y="111.1">FPGA_A19</text>
<text x="304.5" y="108.5">FPGA_A9</text>
<text x="304.5" y="111.1">FPGA_A10</text>
<text x="304.5" y="113.6">FPGA_A11</text>
<text x="359.2" y="108.5">FPGA_D11</text>
<text x="359.2" y="113.6">FPGA_D13</text>
<text x="360.4" y="111.1">FPGA_D12</text>
<text x="383.3" y="109.8">FPGA_D11</text>
<text x="383.3" y="112.4">FPGA_D12</text>
<text x="35.3" y="118.7">FSMC_A18</text>
<text x="35.3" y="116.2">FSMC_A19</text>
<text x="112.1" y="116.2">FSMC_A10</text>
<text x="112.1" y="118.7">FSMC_A11</text>
<text x="155.3" y="114.9">FSMC_D2</text>
<text x="155.3" y="117.4">FSMC_D3</text>
<text x="155.3" y="120">FSMC_D4</text>
<text x="176.3" y="116.2">FSMC_D2</text>
<text x="176.3" y="118.7">FSMC_D3</text>
<text x="229.6" y="118.7">FPGA_A16</text>
<text x="229.6" y="116.2">FPGA_A17</text>
<text x="304.5" y="116.2">FPGA_A12</text>
<text x="304.5" y="118.7">FPGA_A13</text>
<text x="359.2" y="116.2">FPGA_D14</text>
<text x="361.7" y="118.7">FPGA_D15</text>
<text x="383.3" y="114.9">FPGA_D13</text>
<text x="383.3" y="117.4">FPGA_D14</text>
<text x="383.3" y="120">FPGA_D15</text>
<text x="35.3" y="123.8">FSMC_A16</text>
<text x="35.3" y="121.2">FSMC_A17</text>
<text x="112.1" y="121.2">FSMC_A12</text>
<text x="112.1" y="123.8">FSMC_A13</text>
<text x="155.3" y="122.5">FSMC_D5</text>
<text x="155.3" y="125.1">FSMC_D6</text>
<text x="176.3" y="121.2">FSMC_D4</text>
<text x="176.3" y="123.8">FSMC_D5</text>
<text x="229.6" y="121.2">FPGA_A15</text>
<text x="304.5" y="121.2">FPGA_A14</text>
<text x="35.3" y="126.3">FSMC_A15</text>
<text x="112.1" y="126.3">FSMC_A14</text>
<text x="155.3" y="127.6">FSMC_D7</text>
<text x="155.3" y="130.1">FSMC_D8</text>
<text x="176.3" y="126.3">FSMC_D6</text>
<text x="176.3" y="128.9">FSMC_D7</text>
<text x="176.3" y="131.4">FSMC_D8</text>
<text x="361.7" y="126.3">FPGA_NWR</text>
<text x="361.7" y="128.9">FPGA_NRD</text>
<text x="361.7" y="131.4">FPGA_NWAIT</text>
<text x="384.1" y="127.6">FPGA_NWR</text>
<text x="384.6" y="130.1">FPGA_NRD</text>
<text x="155.3" y="132.7">FSMC_D9</text>
<text x="155.3" y="135.2">FSMC_D10</text>
<text x="155.3" y="137.8">FSMC_D11</text>
<text x="176.3" y="133.9">FSMC_D9</text>
<text x="176.3" y="136.5">FSMC_D10</text>
<text x="363" y="133.9">FPGA_UB</text>
<text x="363" y="136.5">FPGA_LB</text>
<text x="385.8" y="132.7">FPGA_NWAIT</text>
<text x="386.4" y="135.2">FPGA_UB</text>
<text x="386.8" y="137.8">FPGA_LB</text>
<text x="155.3" y="140.3">FSMC_D12</text>
<text x="155.3" y="142.8">FSMC_D13</text>
<text x="176.3" y="139">FSMC_D11</text>
<text x="176.3" y="141.6">FSMC_D12</text>
<text x="361.7" y="139">FPGA_NCSR</text>
<text x="383" y="140.3">FPGA_NCSR</text>
<text x="155.3" y="145.4">FSMC_D14</text>
<text x="155.3" y="147.9">FSMC_D15</text>
<text x="176.3" y="144.1">FSMC_D13</text>
<text x="176.3" y="146.6">FSMC_D14</text>
<text x="176.3" y="149.2">FSMC_D15</text>
<text x="159.1" y="153">FSMC_NWR</text>
<text x="159.1" y="155.5">FSMC_NRD</text>
<text x="176.8" y="154.3">FSMC_NWR</text>
<text x="357.9" y="151.7">+3.3V_RAM2</text>
<text x="357.9" y="154.3">+3.3V_RAM</text>
<text x="380.8" y="153">+3.3V_RAM2</text>
<text x="380.8" y="155.5">+3.3V_RAM</text>
<text x="159.1" y="158.1">FSMC_NWAIT</text>
<text x="159.1" y="160.6">FSMC_UB</text>
<text x="177.3" y="156.8">FSMC_NRD</text>
<text x="179.1" y="161.9">FSMC_UB</text>
<text x="182.6" y="159.3">FSMC_NWAIT</text>
<text x="159.1" y="163.2">FSMC_LB</text>
<text x="159.1" y="165.7">FSMC_NCSR</text>
<text x="175.8" y="167">FSMC_NCSR</text>
<text x="179.5" y="164.4">FSMC_LB</text>
</g>
<g font-size="2.3" fill="#000080">
<text x="248.7" y="55.2">U20</text>
<text x="55.6" y="60.3">U19</text>
<text x="213.1" y="88.2">C51</text>
<text x="20.1" y="93.3">C50</text>
<text x="1" y="297.8">1</text>
</g>
<g font-size="2.3">
<text x="246.1" y="62.8">1</text>
<text x="246.1" y="65.4">2</text>
<text x="249.4" y="64.1">A4</text>
<text x="285.7" y="64.1">A5</text>
<text x="290.6" y="65.4">47</text>
<text x="290.6" y="62.8">48</text>
<text x="53.1" y="67.9">1</text>
<text x="53.1" y="70.4">2</text>
<text x="56.4" y="69.2">A4</text>
<text x="56.4" y="71.7">A3</text>
<text x="92.7" y="71.7">A6</text>
<text x="92.7" y="69.2">A5</text>
<text x="97.5" y="70.4">47</text>
<text x="97.5" y="67.9">48</text>
<text x="246.1" y="67.9">3</text>
<text x="246.1" y="70.4">4</text>
<text x="249.4" y="66.6">A3</text>
<text x="249.4" y="69.2">A2</text>
<text x="249.4" y="71.7">A1</text>
<text x="285.7" y="71.7">A8</text>
<text x="285.7" y="69.2">A7</text>
<text x="285.7" y="66.6">A6</text>
<text x="290.6" y="70.4">45</text>
<text x="290.6" y="67.9">46</text>
<text x="53.1" y="73">3</text>
<text x="53.1" y="75.5">4</text>
<text x="56.4" y="74.3">A2</text>
<text x="56.4" y="76.8">A1</text>
<text x="92.7" y="76.8">A8</text>
<text x="92.7" y="74.3">A7</text>
<text x="97.5" y="75.5">45</text>
<text x="97.5" y="73">46</text>
<text x="246.1" y="73">5</text>
<text x="246.1" y="75.5">6</text>
<text x="249.4" y="74.3">A0</text>
<text x="249.4" y="76.8">NC</text>
<text x="284.5" y="74.3">/OE</text>
<text x="284.7" y="76.8">/UB</text>
<text x="290.6" y="75.5">43</text>
<text x="290.6" y="73">44</text>
<text x="53.1" y="78.1">5</text>
<text x="53.1" y="80.6">6</text>
<text x="53.1" y="83.1">7</text>
<text x="56.4" y="79.3">A0</text>
<text x="56.4" y="81.9">NC</text>
<text x="91.5" y="79.3">/OE</text>
<text x="91.6" y="81.9">/UB</text>
<text x="97.5" y="83.1">42</text>
<text x="97.5" y="80.6">43</text>
<text x="97.5" y="78.1">44</text>
<text x="246.1" y="80.6">8</text>
<text x="246.1" y="83.1">9</text>
<text x="249.4" y="79.3">/CE</text>
<text x="249.4" y="81.9">D0</text>
<text x="284.3" y="81.9">D15</text>
<text x="285" y="79.3">/LB</text>
<text x="290.6" y="83.1">40</text>
<text x="290.6" y="80.6">41</text>
<text x="290.6" y="78.1">42</text>
<text x="53.1" y="85.7">8</text>
<text x="53.1" y="88.2">9</text>
<text x="56.4" y="84.4">/CE</text>
<text x="56.4" y="87">D0</text>
<text x="56.4" y="89.5">D1</text>
<text x="91.2" y="89.5">D14</text>
<text x="91.2" y="87">D15</text>
<text x="92" y="84.4">/LB</text>
<text x="97.5" y="88.2">40</text>
<text x="97.5" y="85.7">41</text>
<text x="244.8" y="85.7">10</text>
<text x="244.8" y="88.2">11</text>
<text x="249.4" y="84.4">D1</text>
<text x="249.4" y="87">D2</text>
<text x="249.4" y="89.5">D3</text>
<text x="284.3" y="89.5">D12</text>
<text x="284.3" y="87">D13</text>
<text x="284.3" y="84.4">D14</text>
<text x="290.6" y="88.2">38</text>
<text x="290.6" y="85.7">39</text>
<text x="51.8" y="90.8">10</text>
<text x="51.8" y="93.3">11</text>
<text x="51.8" y="95.8">12</text>
<text x="56.4" y="92">D2</text>
<text x="56.4" y="94.6">D3</text>
<text x="91.2" y="94.6">D12</text>
<text x="91.2" y="92">D13</text>
<text x="97.5" y="95.8">37</text>
<text x="97.5" y="93.3">38</text>
<text x="97.5" y="90.8">39</text>
<text x="244.8" y="90.8">12</text>
<text x="244.8" y="93.3">13</text>
<text x="244.8" y="95.8">14</text>
<text x="249.4" y="92">VDD</text>
<text x="249.4" y="94.6">GND</text>
<text x="283.4" y="92">GND</text>
<text x="283.6" y="94.6">VDD</text>
<text x="290.6" y="95.8">35</text>
<text x="290.6" y="93.3">36</text>
<text x="290.6" y="90.8">37</text>
<text x="51.8" y="98.4">13</text>
<text x="51.8" y="100.9">14</text>
<text x="56.4" y="97.1">VDD</text>
<text x="56.4" y="99.7">GND</text>
<text x="90.3" y="97.1">GND</text>
<text x="90.6" y="99.7">VDD</text>
<text x="97.5" y="100.9">35</text>
<text x="97.5" y="98.4">36</text>
<text x="244.8" y="98.4">15</text>
<text x="244.8" y="100.9">16</text>
<text x="249.4" y="97.1">D4</text>
<text x="249.4" y="99.7">D5</text>
<text x="284.3" y="99.7">D10</text>
<text x="284.3" y="97.1">D11</text>
<text x="290.6" y="100.9">33</text>
<text x="290.6" y="98.4">34</text>
<text x="51.8" y="103.5">15</text>
<text x="51.8" y="106">16</text>
<text x="56.4" y="102.2">D4</text>
<text x="56.4" y="104.7">D5</text>
<text x="56.4" y="107.3">D6</text>
<text x="91.2" y="104.7">D10</text>
<text x="91.2" y="102.2">D11</text>
<text x="92.5" y="107.3">D9</text>
<text x="97.5" y="106">33</text>
<text x="97.5" y="103.5">34</text>
<text x="244.8" y="103.5">17</text>
<text x="249.4" y="102.2">D6</text>
<text x="249.4" y="104.7">D7</text>
<text x="249.4" y="107.3">/WE</text>
<text x="285.2" y="107.3">NC</text>
<text x="285.6" y="104.7">D8</text>
<text x="285.6" y="102.2">D9</text>
<text x="290.6" y="106">31</text>
<text x="290.6" y="103.5">32</text>
<text x="51.8" y="108.5">17</text>
<text x="51.8" y="111.1">18</text>
<text x="51.8" y="113.6">19</text>
<text x="56.4" y="109.8">D7</text>
<text x="56.4" y="112.4">/WE</text>
<text x="92.1" y="112.4">NC</text>
<text x="92.5" y="109.8">D8</text>
<text x="97.5" y="113.6">30</text>
<text x="97.5" y="111.1">31</text>
<text x="97.5" y="108.5">32</text>
<text x="244.8" y="108.5">19</text>
<text x="244.8" y="111.1">20</text>
<text x="244.8" y="113.6">21</text>
<text x="249.4" y="109.8">NC</text>
<text x="249.4" y="112.4">A19</text>
<text x="284.4" y="112.4">A10</text>
<text x="285.7" y="109.8">A9</text>
<text x="290.6" y="113.6">28</text>
<text x="290.6" y="111.1">29</text>
<text x="290.6" y="108.5">30</text>
<text x="51.8" y="116.2">20</text>
<text x="51.8" y="118.7">21</text>
<text x="56.4" y="114.9">NC</text>
<text x="56.4" y="117.4">A19</text>
<text x="56.4" y="120">A18</text>
<text x="91.4" y="120">A11</text>
<text x="91.4" y="117.4">A10</text>
<text x="92.7" y="114.9">A9</text>
<text x="97.5" y="118.7">28</text>
<text x="97.5" y="116.2">29</text>
<text x="244.8" y="116.2">22</text>
<text x="244.8" y="118.7">23</text>
<text x="249.4" y="114.9">A18</text>
<text x="249.4" y="117.4">A17</text>
<text x="249.4" y="120">A16</text>
<text x="284.4" y="120">A13</text>
<text x="284.4" y="117.4">A12</text>
<text x="284.4" y="114.9">A11</text>
<text x="290.6" y="118.7">26</text>
<text x="290.6" y="116.2">27</text>
<text x="51.8" y="121.2">22</text>
<text x="51.8" y="123.8">23</text>
<text x="56.4" y="122.5">A17</text>
<text x="56.4" y="125.1">A16</text>
<text x="91.4" y="125.1">A13</text>
<text x="91.4" y="122.5">A12</text>
<text x="97.5" y="123.8">26</text>
<text x="97.5" y="121.2">27</text>
<text x="244.8" y="121.2">24</text>
<text x="249.4" y="122.5">A15</text>
<text x="284.4" y="122.5">A14</text>
<text x="290.6" y="121.2">25</text>
<text x="51.8" y="126.3">24</text>
<text x="56.4" y="127.6">A15</text>
<text x="91.4" y="127.6">A14</text>
<text x="97.5" y="126.3">25</text>
<text x="136.9" y="160.6">未使用</text>
</g>
<g font-size="2.3" fill="#a00000">
<text x="248.7" y="131.4">IS61WV102416BLL</text>
<text x="55.6" y="136.5">IS61WV102416BLL</text>
</g>
</svg>
